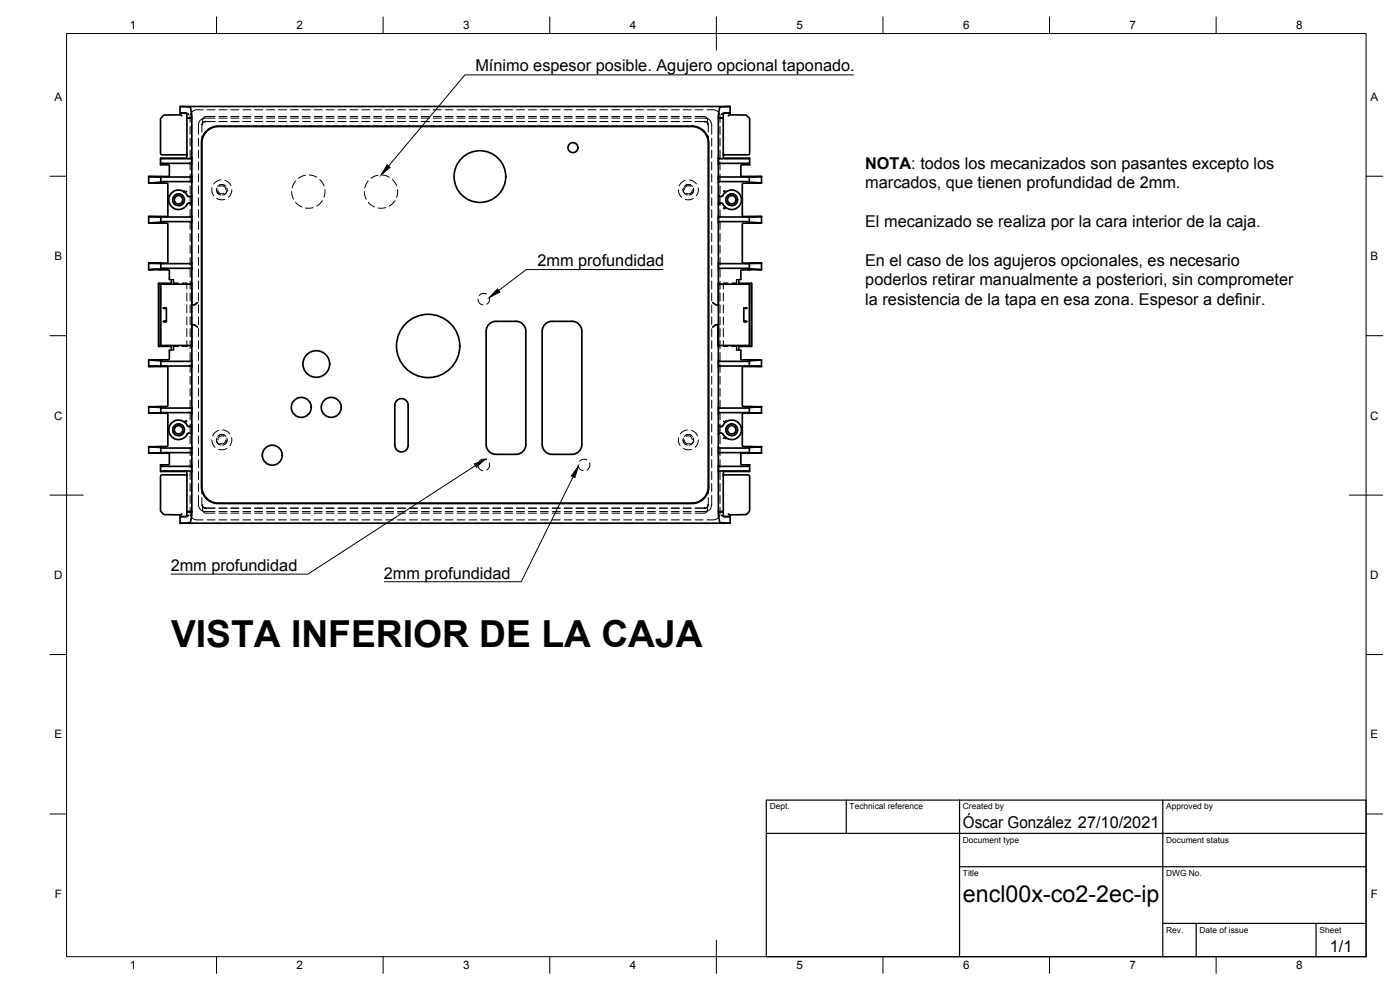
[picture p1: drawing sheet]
<svg xmlns="http://www.w3.org/2000/svg" width="420mm" height="297mm" viewBox="0 0 420 297" stroke-linecap="round" stroke-linejoin="round" font-family="sans-serif">
<!-- layer: Hidden -->
<g fill="none" stroke="#000" stroke-width=".3">
<path d="M57.1 37.9v2.4M60.7 37.4l.3-.6 .5-.3h3h-2.9a.98 .98 0 0 0-1 1v2.1M60.7 37.4h.1M61 32.9a4.2 4.2 0 0 0-3 .4l-.6 .5a4 4 0 0 0-.3 2.9M62.2 32.9h2.3M64.5 35.4h-2.9a2.02 2.02 0 0 0-2 2.1v2.8M64.5 35h-2.7a1.02 1.02 0 0 0-1 .9l-.1 1.5M65.7 32.9h2.4M65.7 36.5h2.4M65.7 35.4h2.4M65.7 35h2.4M69.3 32.9h2.4"/>
<path d="M69.3 36.5h2.4M69.3 35.4h2.4M69.3 35h2.4M72.9 32.9h2.3M72.9 36.5h2.3M72.9 35.4h2.3M72.9 35h2.3M76.5 32.9h2.3M76.5 36.5h2.3M76.5 35.4h2.3M76.5 35h2.3M80 32.9h2.4"/>
<path d="M80 36.5h2.4M80 35.4h2.4M80 35h2.4M83.6 32.9h2.4M83.6 36.5h2.4M83.6 35.4h2.4M83.6 35h2.4M87.2 32.9h2.3M87.2 36.5h2.3M87.2 35.4h2.3M87.2 35h2.3M90.7 32.9h2.4"/>
<path d="M90.7 36.5h2.4M90.7 35.4h2.4M90.7 35h2.4M94.3 32.9h2.4M94.3 36.5h2.4M94.3 35.4h2.4M94.3 35h2.4M97.9 32.9h2.4M97.9 36.5h2.4M97.9 35.4h2.4M97.9 35h2.4M101.5 32.9h2.3"/>
<path d="M101.5 36.5h2.3M101.5 35.4h2.3M101.5 35h2.3M105 32.9h2.4M105 36.5h2.4M105 35.4h2.4M105 35h2.4M108.6 32.9h2.4M108.6 36.5h2.4M108.6 35.4h2.4M108.6 35h2.4M112.2 32.9h2.4"/>
<path d="M112.2 36.5h2.4M112.2 35.4h2.4M112.2 35h2.4M115.7 32.9h2.4M115.7 36.5h2.4M115.7 35.4h2.4M115.7 35h2.4M119.3 32.9h2.4M119.3 36.5h2.4M119.3 35.4h2.4M119.3 35h2.4M122.9 32.9h2.4"/>
<path d="M122.9 36.5h2.4M122.9 35.4h2.4M122.9 35h2.4M126.4 32.9h2.4M126.4 36.5h2.4M126.4 35.4h2.4M126.4 35h2.4M130 32.9h2.4M130 36.5h2.4M130 35.4h2.4M130 35h2.4M133.6 32.9h2.4"/>
<path d="M133.6 36.5h2.4M133.6 35.4h2.4M133.6 35h2.4M137.2 32.9h2.4M137.2 36.5h2.4M137.2 35.4h2.4M137.2 35h2.4M140.7 32.9h2.4M140.7 36.5h2.4M140.7 35.4h2.4M140.7 35h2.4M144.3 32.9h2.4"/>
<path d="M144.3 36.5h2.4M144.3 35.4h2.4M144.3 35h2.4M147.9 32.9h2.4M147.9 36.5h2.4M147.9 35.4h2.4M147.9 35h2.4M151.5 32.9h2.3M151.5 36.5h2.3M151.5 35.4h2.3M151.5 35h2.3M155 32.9h2.4"/>
<path d="M155 36.5h2.4M155 35.4h2.4M155 35h2.4M158.6 32.9h2.4M158.6 36.5h2.4M158.6 35.4h2.4M158.6 35h2.4M162.2 32.9h2.3M162.2 36.5h2.3M162.2 35.4h2.3M162.2 35h2.3M165.8 32.9h2.3"/>
<path d="M165.8 36.5h2.3M165.8 35.4h2.3M165.8 35h2.3M169.3 32.9h2.4M169.3 36.5h2.4M169.3 35.4h2.4M169.3 35h2.4M172.9 32.9h2.4M172.9 36.5h2.4M172.9 35.4h2.4M172.9 35h2.4M176.5 32.9h2.4"/>
<path d="M176.5 36.5h2.4M176.5 35.4h2.4M176.5 35h2.4M180 32.9h2.4M180 36.5h2.4M180 35.4h2.4M180 35h2.4M183.6 32.9h2.4M183.6 36.5h2.4M183.6 35.4h2.4M183.6 35h2.4M187.2 32.9h2.4"/>
<path d="M187.2 36.5h2.4M187.2 35.4h2.4M187.2 35h2.4M190.8 32.9h2.3M190.8 36.5h2.3M190.8 35.4h2.3M190.8 35h2.3M194.3 32.9h2.4M194.3 36.5h2.4M194.3 35.4h2.4M194.3 35h2.4M197.9 32.9h2.4"/>
<path d="M197.9 36.5h2.4M197.9 35.4h2.4M197.9 35h2.4M201.5 32.9h2.4M201.5 36.5h2.4M201.5 35.4h2.4M201.5 35h2.4M205 32.9h2.4M205 36.5h2.4M205 35.4h2.4M205 35h2.4M208.6 36.5h3a.98 .98 0 0 1 1 1v2.1"/>
<path d="M208.6 35.4h3a2.02 2.02 0 0 1 2 2.1v2.8M208.6 35h2.7a1.02 1.02 0 0 1 1 .9l.1 1.5M208.6 32.9h2.4M211.4 36.5l.7 .2 .3 .7M212.2 32.9a4.2 4.2 0 0 1 3 .4l.6 .5a4 4 0 0 1 .3 2.9M212.4 37.4h.1M216.1 37.9v2.4M51.9 59.3a1.83 1.83 0 0 0 .7 2.2M52.7 58.4a1.81 1.81 0 0 1 2.3 .4M55.4 60a1.81 1.81 0 0 1-1.5 1.8M57.1 41.5v2.3M57.1 45v2.4"/>
<path d="M57.1 48.6v2.4M57.1 52.2v2.4M57.1 55.8v2.3M57.1 59.3v2.4M59.6 41.5v2.3M59.6 45v2.4M59.6 48.6v2.4M59.6 52.2v2.4M59.6 55.8v2.3M59.6 59.3v2.4M60.6 40.8v2.2M63.6 56.3v1.2l.6 1.2"/>
<path d="M65 56.9a1.55 1.55 0 0 0 1.3 1.6M65.1 59.5l1.2 .5 1.2-.2M65.1 56.4a1.6 1.6 0 0 0 .7 1.9M65.4 56.9a1.21 1.21 0 0 0 1.8 1.1M65.8 55.6a1.55 1.55 0 0 1 2 .4M66 55.9a1.19 1.19 0 0 1 1.8 1M66.3 54l-1.4 .4-.7 .8M67.4 55.6a1.57 1.57 0 0 0-2.1 .4M67.5 54.1l1.1 .6 .7 1.1M68.1 56.4a1.58 1.58 0 0 1-.7 1.9M68.2 56.9a1.59 1.59 0 0 1-1.4 1.6M69.6 56.9l-.4 1.5-.6 .8"/>
<path d="M87.5 57.5l.6 2.2M88.7 54.3l-1 2.1M91.7 52.6l-2.2 .9M92.8 52.5l2.2 .7M96 53.9l1.2 1.9M97.5 56.9l-.3 2.3M109.3 57.5l.6 2.2M110.5 54.3l-1 2.1M113.5 52.6l-2.2 .9M114.6 52.5l2.2 .7M117.8 53.9l1.2 1.9M119.3 56.9l-.3 2.3"/>
<path d="M203.6 56.9l.3 1.5 .7 .8M205 56.9a1.59 1.59 0 0 0 1.3 1.6M205.1 56.4a1.65 1.65 0 0 0 .7 1.9M205.6 54.1l-1 .6-.8 1.1M205.8 55.6a1.55 1.55 0 0 1 2 .4M206.9 54l1.3 .4 .8 .8M207.2 55.9a1.19 1.19 0 0 0-1.8 1M207.4 55.6a1.55 1.55 0 0 0-2 .4M207.8 56.9a1.21 1.21 0 0 1-1.8 1.1M208.1 56.4a1.6 1.6 0 0 1-.7 1.9M208.1 59.5l-1.3 .5-1.1-.2M208.2 56.9a1.6 1.6 0 0 1-1.3 1.6"/>
<path d="M209.5 56.3v1.2l-.5 1.2M212.6 40.8v2.2M213.6 41.5v2.3M213.6 45v2.4M213.6 48.6v2.4M213.6 52.2v2.4M213.6 55.8v2.3M213.6 59.3v2.4M216.1 41.5v2.3M216.1 45v2.4M216.1 48.6v2.4M216.1 52.2v2.4"/>
<path d="M216.1 55.8v2.3M216.1 59.3v2.4M217.9 59.3a1.81 1.81 0 0 0 .8 2.2M218.7 58.4a1.85 1.85 0 0 1 2.3 .4M221.4 60a1.81 1.81 0 0 1-1.5 1.8M57.1 62.9v2.4M57.1 66.5v2.4M57.1 70v2.4M57.1 73.6v2.4M57.1 77.2v2.4M59.6 62.9v2.4M59.6 66.5v2.4"/>
<path d="M59.6 70v2.4M59.6 73.6v2.4M59.6 77.2v2.4M88.7 60.7l.7 .7 1.2 .7M94 62.3l-2.3 .1M96.7 60.2l-1.7 1.6M110.5 60.7l.7 .7 1.2 .7M115.8 62.3l-2.3 .1M118.5 60.2l-1.7 1.6M213.6 62.9v2.4M213.6 66.5v2.4M213.6 70v2.4"/>
<path d="M213.6 73.6v2.4M213.6 77.2v2.4M216.1 62.9v2.4M216.1 66.5v2.4M216.1 70v2.4M216.1 73.6v2.4M216.1 77.2v2.4M50.8 83.8l1.4 .1v1h1.3M51.5 84h.6v1M52.1 85h1.4M52.2 83.9l-.1 .1M52.2 84.9l-.1 .1"/>
<path d="M54.7 85h1.4M54.7 84.9l1.4 .1M56.1 85v1.7M56.1 87.9v2.4M56.1 91.5v2.4M56.1 95.1v2.3M56.1 98.6v2.4M57.1 80.8v2.3M57.1 84.3v2.4M57.1 87.9v2.4M57.1 91.5v2.4M57.1 95.1v2.3"/>
<path d="M57.1 98.6v2.4M57.6 91.5v2.4M57.6 95.1v2.3M59.6 80.8v2.3M59.6 84.3v2.4M59.6 87.9v2.4M59.6 91.5v2.4M59.6 95.1v2.3M59.6 98.6v2.4M143.4 89.8a1.74 1.74 0 0 0 1.5 1.7M146 88.3a1.71 1.71 0 0 0-2.2 .4M146.8 89.2a1.73 1.73 0 0 1-.7 2.1"/>
<path d="M213.6 80.8v2.3M213.6 84.3v2.4M213.6 87.9v2.4M213.6 91.5v2.4M213.6 95.1v2.3M213.6 98.6v2.4M215.6 91.5v2.4M215.6 95.1v2.3M216.1 80.8v2.3M216.1 84.3v2.4M216.1 87.9v2.4M216.1 91.5v2.4"/>
<path d="M216.1 95.1v2.3M216.1 98.6v2.4M217.1 85h1.4M217.1 85v1.7M217.1 87.9v2.4M217.1 91.5v2.4M217.1 95.1v2.3M217.1 98.6v2.4M218.4 84.9l-1.3 .1M219.6 84.9h1.4M219.7 85h1.4M221 83.9l.1 1.1"/>
<path d="M221 84.9l.1 .1M221.1 84h.6M222.3 83.8l-1.3 .1v1M52.1 104v1h-.6M52.1 104l.1 1-1.4 .1M52.1 104h1.4M52.1 105h.1M56.1 102.2v1.8h-1.4M57.1 102.2v2.4M57.1 105.8v2.4M57.1 109.4v2.3M57.1 112.9v2.4"/>
<path d="M57.1 116.5v2.4M59.6 102.2v2.4M59.6 105.8v2.4M59.6 109.4v2.3M59.6 112.9v2.4M59.6 116.5v2.4M213.6 102.2v2.4M213.6 105.8v2.4M213.6 109.4v2.3M213.6 112.9v2.4M213.6 116.5v2.4M216.1 102.2v2.4"/>
<path d="M216.1 105.8v2.4M216.1 109.4v2.3M216.1 112.9v2.4M216.1 116.5v2.4M217.1 102.2v1.8h1.3M217.1 104h1.4M221 104v1M221.1 104h-1.5h1.4v1l1.3 .1M221.1 105h.6M51.9 128.3a1.85 1.85 0 0 0 .7 2.3M52.7 127.4a1.81 1.81 0 0 1 2.3 .4M55.4 129a1.81 1.81 0 0 1-1.5 1.8"/>
<path d="M57.1 120.1v2.4M57.1 123.6v2.4M57.1 127.2v2.4M57.1 130.8v2.4M57.1 134.4v2.3M57.1 137.9v2.4M59.6 120.1v2.4M59.6 123.6v2.4M59.6 127.2v2.4M59.6 130.8v2.4M59.6 134.4v2.3M59.6 137.9v2.4"/>
<path d="M63.6 132l.3 1.4 .7 .8M65 132a1.55 1.55 0 0 0 1.3 1.5M65.1 131.4a1.58 1.58 0 0 0 .7 2M65.6 129.1l-1.1 .7-.7 1M65.8 130.6a1.55 1.55 0 0 1 2 .4M66.9 129l1.3 .5 .8 .7M67.2 130.9a1.18 1.18 0 0 0-1.8 1.1M67.4 130.6a1.57 1.57 0 0 0-2.1 .4M67.8 132a1.2 1.2 0 0 1-1.8 1M68.1 134.6l-1.3 .4-1.1-.2M68.1 131.4a1.58 1.58 0 0 1-.7 2M68.2 132a1.59 1.59 0 0 1-1.4 1.5"/>
<path d="M69.5 131.3v1.2l-.5 1.2M143.4 139.5a1.74 1.74 0 0 0 1.5 1.7M146 138a1.74 1.74 0 0 0-2.2 .4M146.8 138.9a1.73 1.73 0 0 1-.7 2.1M173.5 139.5a1.73 1.73 0 0 0 1.5 1.7M176.1 138a1.74 1.74 0 0 0-2.2 .4M176.9 138.9a1.75 1.75 0 0 1-.7 2.1M203.7 131.3l-.1 1.2 .6 1.2M205 132a1.59 1.59 0 0 0 1.3 1.5M205.1 134.6l1.2 .4 1.2-.2M205.1 131.4a1.63 1.63 0 0 0 .7 2M205.4 132a1.2 1.2 0 0 0 1.8 1"/>
<path d="M205.8 130.6a1.55 1.55 0 0 1 2 .4M206 130.9a1.18 1.18 0 0 1 1.8 1.1M206.3 129l-1.4 .5-.7 .7M207.4 130.6a1.55 1.55 0 0 0-2 .4M207.5 129.1l1.1 .7 .7 1M208.1 131.4a1.6 1.6 0 0 1-.7 2M208.2 132a1.6 1.6 0 0 1-1.3 1.5M209.6 132l-.4 1.4-.6 .8M213.6 120.1v2.4M213.6 123.6v2.4M213.6 127.2v2.4M213.6 130.8v2.4"/>
<path d="M213.6 134.4v2.3M213.6 137.9v2.4M216.1 120.1v2.4M216.1 123.6v2.4M216.1 127.2v2.4M216.1 130.8v2.4M216.1 134.4v2.3M216.1 137.9v2.4M217.9 128.3a1.83 1.83 0 0 0 .8 2.3M218.7 127.4a1.85 1.85 0 0 1 2.3 .4M221.4 129a1.81 1.81 0 0 1-1.5 1.8M57.1 152.2a4 4 0 0 0 .3 2.9l.6 .5a4.2 4.2 0 0 0 3 .4"/>
<path d="M57.1 141.5v2.4M57.1 145.1v2.4M57.1 148.6v2.4M59.6 148.6v2.9a2.02 2.02 0 0 0 2 2h2.9M59.6 141.5v2.4M59.6 145.1v2.4M60.6 149.3v2.2a.98 .98 0 0 0 1 1h2.9M60.6 146v2.1M60.7 151.5l.1 1.5a1.02 1.02 0 0 0 1 1h2.7M60.7 151.5l.4 .7 .6 .2M60.7 151.5h.1M62.2 156h2.3"/>
<path d="M65.7 156h2.4M65.7 152.4h2.4M65.7 153.5h2.4M65.7 154h2.4M69.3 156h2.4M69.3 152.4h2.4M69.3 153.5h2.4M69.3 154h2.4M72.9 156h2.3M72.9 152.4h2.3M72.9 153.5h2.3M72.9 154h2.3"/>
<path d="M76.5 156h2.3M76.5 152.4h2.3M76.5 153.5h2.3M76.5 154h2.3M80 156h2.4M80 152.4h2.4M80 153.5h2.4M80 154h2.4M83.6 156h2.4M83.6 152.4h2.4M83.6 153.5h2.4M83.6 154h2.4"/>
<path d="M87.2 156h2.3M87.2 152.4h2.3M87.2 153.5h2.3M87.2 154h2.3M90.7 156h2.4M90.7 152.4h2.4M90.7 153.5h2.4M90.7 154h2.4M94.3 156h2.4M94.3 152.4h2.4M94.3 153.5h2.4M94.3 154h2.4"/>
<path d="M97.9 156h2.4M97.9 152.4h2.4M97.9 153.5h2.4M97.9 154h2.4M101.5 156h2.3M101.5 152.4h2.3M101.5 153.5h2.3M101.5 154h2.3M105 156h2.4M105 152.4h2.4M105 153.5h2.4M105 154h2.4"/>
<path d="M108.6 156h2.4M108.6 152.4h2.4M108.6 153.5h2.4M108.6 154h2.4M112.2 156h2.4M112.2 152.4h2.4M112.2 153.5h2.4M112.2 154h2.4M115.7 156h2.4M115.7 152.4h2.4M115.7 153.5h2.4M115.7 154h2.4"/>
<path d="M119.3 156h2.4M119.3 152.4h2.4M119.3 153.5h2.4M119.3 154h2.4M122.9 156h2.4M122.9 152.4h2.4M122.9 153.5h2.4M122.9 154h2.4M126.4 156h2.4M126.4 152.4h2.4M126.4 153.5h2.4M126.4 154h2.4"/>
<path d="M130 156h2.4M130 152.4h2.4M130 153.5h2.4M130 154h2.4M133.6 156h2.4M133.6 152.4h2.4M133.6 153.5h2.4M133.6 154h2.4M137.2 156h2.4M137.2 152.4h2.4M137.2 153.5h2.4M137.2 154h2.4"/>
<path d="M140.7 156h2.4M140.7 152.4h2.4M140.7 153.5h2.4M140.7 154h2.4M144.3 156h2.4M144.3 152.4h2.4M144.3 153.5h2.4M144.3 154h2.4M147.9 156h2.4M147.9 152.4h2.4M147.9 153.5h2.4M147.9 154h2.4"/>
<path d="M151.5 156h2.3M151.5 152.4h2.3M151.5 153.5h2.3M151.5 154h2.3M155 156h2.4M155 152.4h2.4M155 153.5h2.4M155 154h2.4M158.6 156h2.4M158.6 152.4h2.4M158.6 153.5h2.4M158.6 154h2.4"/>
<path d="M162.2 156h2.3M162.2 152.4h2.3M162.2 153.5h2.3M162.2 154h2.3M165.8 156h2.3M165.8 152.4h2.3M165.8 153.5h2.3M165.8 154h2.3M169.3 156h2.4M169.3 152.4h2.4M169.3 153.5h2.4M169.3 154h2.4"/>
<path d="M172.9 156h2.4M172.9 152.4h2.4M172.9 153.5h2.4M172.9 154h2.4M176.5 156h2.4M176.5 152.4h2.4M176.5 153.5h2.4M176.5 154h2.4M180 156h2.4M180 152.4h2.4M180 153.5h2.4M180 154h2.4"/>
<path d="M183.6 156h2.4M183.6 152.4h2.4M183.6 153.5h2.4M183.6 154h2.4M187.2 156h2.4M187.2 152.4h2.4M187.2 153.5h2.4M187.2 154h2.4M190.8 156h2.3M190.8 152.4h2.3M190.8 153.5h2.3M190.8 154h2.3"/>
<path d="M194.3 156h2.4M194.3 152.4h2.4M194.3 153.5h2.4M194.3 154h2.4M197.9 156h2.4M197.9 152.4h2.4M197.9 153.5h2.4M197.9 154h2.4M201.5 156h2.4M201.5 152.4h2.4M201.5 153.5h2.4M201.5 154h2.4"/>
<path d="M205 156h2.4M205 152.4h2.4M205 153.5h2.4M205 154h2.4M208.6 156h2.4M212.4 151.5l-.1 1.5a1.02 1.02 0 0 1-1 1h-2.7M212.4 151.5h.1M212.6 149.3v2.2a.98 .98 0 0 1-1 1h-3l3-.1 .6-.3 .2-.6M212.6 146v2.1M213.6 148.6v2.9a2.02 2.02 0 0 1-2 2h-3M213.6 141.5v2.4M213.6 145.1v2.4"/>
<path d="M216.1 152.2a4 4 0 0 1-.3 2.9l-.6 .5a4.2 4.2 0 0 1-3 .4M216.1 141.5v2.4M216.1 145.1v2.4M216.1 148.6v2.4"/>
</g>
<!-- layer: Visible -->
<g fill="none" stroke="#000" stroke-width=".51">
<path d="M54 34.4v-2.5l3.1 .2 .5 3.2-1.5 .2 1.5-.2v56.2M54 31.9h165.1v2.5l4.7 .1 1.1 1.1 .1 10.4-.4 .4h-7.5v.9l.3 .2h7.6v2h-2.4l-.3 .2 .1 3.1 .2 .1 5.9 .1-12.6 .1-.3-.3v2l.3-.3h8.1l4.5 .4-5.5 .1-.2 .3v9.5l.2 .1 5.5 .1-12.6 .1-.3-.3v2l.3-.3h8l4.6 .4-5.5 .1-.2 .1v11.7l.2 .2h5.5l-3.7 .1M56.6 34.3l-.8-.4h-1.5h1.4l.4 .5v12h-7.7l-.2-.4 .1-10.5 1.1-1 4.6-.1 .6 .4M61.7 39.5l2-1.3 1.8-.3h142.2a5 5 0 0 1 5 4.9v103.3a5 5 0 0 1-5 5h-142.2a5 5 0 0 1-5-5v-103.3l.3-1.7zM61.8 39.6l2-1.3 1.8-.3h142a5 5 0 0 1 5 5v103a5 5 0 0 1-5 5h-142a5 5 0 0 1-5-5v-103l.3-1.8zM216.6 34.3l.8-.4h1.5h-1.4l-.4 .5v12M219.1 31.9l-3.1 .2-.4 2.5v.7l1.4 .2-1.4-.2v56.2M219.1 34.4l-.5 .4M44.6 53v1.9M48.2 47.5l9.1 .1 .3-.3v2l-.3-.3h-8.9l-.2 .5M48.3 53.1v1.6M51.5 57.9a3.2 3.2 0 0 1 4.9 1l.7 .1 .4-.6v3.1l-.3-.5-.8 .1a2.95 2.95 0 0 1-4.4 1.3 2.95 2.95 0 0 1-.5-4.5z"/>
<path d="M56 57.4l-.7 .1M56.1 46.4v.8l-.3 .3h-7.6v2h2.3l.3 .2v3.1l-.3 .1-5.9 .1 12.7 .1 .3-.3v2l-.3-.3h-8.2l-4.5 .4 5.5 .1 .3 .3v9.5l-.3 .1-5.5 .1 12.7 .1 .3-.3v2l-.3-.3h-8.1l-4.6 .4 5.5 .1 .3 .3v11.5l-.3 .2h-5.5l12.7 .1 .3-.3v2l-.3-.3h-8.3l-4.4 .4 6.1 .1 .1 2.8 .7 .2-.1 .8-.3 .2h-3.5v18.9l3.8 .1 .1 1-.7 .1v2.6l-.3 .3h-5.9l4.4 .4h8.3l.3-.3v2l-.3-.3-12.7 .1 5.5 .1 .3 .3v11.5l-.3 .2h-5.5l4.6 .4h8.1l.3-.3v2l-.3-.3-12.7 .2h5.5l.3 .3v9.5l-.3 .2h-5.5l4.5 .4h8.2l.3-.3v2l-.3-.3-12.7 .2h5.9l.3 .2v3l-.3 .3h-2.3v2h7.6l.3 .2v.8h-7.5l-.3 .2-.1 10.6 .9 1 4.9 .2v2.5h165.1M216.9 58.7l-.3 .3h-.5l-.4-.6v3.1l.5-.6 .7 .3M217 58.7a2.93 2.93 0 0 1 4.4-1 2.93 2.93 0 0 1 0 4.5 2.93 2.93 0 0 1-4.4-1M217.1 46.4h.1M217.4 57.2l.4 .3-.6-.1M224.9 53.1v1.6M225 47.5l-9.1 .1-.3-.3v2l.3-.3h8.8l.3 .5M228.5 53v1.9M44.6 65v1.9M44.6 79v1.9M48.3 65.1v1.6"/>
<path d="M48.3 79.1v1.6M217.2 62.5l.6-.1-.4 .3M224.8 79.1h-8.9l-.3-.3v2l.3-.3h8.2l4.4 .4-6 .1-.2 2.8-.6 .2v.8l.3 .2h3.6v18.9M224.9 65.1v1.6M224.9 79.1v1.6M228.5 65v1.9M228.5 79v1.9M47.6 85l1.4 .3h8.6v6.2M47.6 85.1v18.7M48.3 85.2v18.6M49 96.5h.4zM49 92.5h.4z"/>
<path d="M49.4 92.5h.5M49.9 92.5v4h-.5h.5M57.2 85.2l.3-.3v.3zM57.5 85.2l.1 .1M57.6 91.5l-.1 12.5-.3-.3h.4h-8.6l-1.4 .2M59.3 98.2l-.9-.7-.8-.1v56.2l-1.5-.1 1.5 .1v.7l-.5 2.5-3.1 .2M59.3 90.8l-.9 .7h-.8M147 97l1.2-.5 .6-.1h6.1a2.95 2.95 0 0 1 2.9 3v34a2.95 2.95 0 0 1-2.9 2.9h-6a2.95 2.95 0 0 1-3-2.9v-34a2.95 2.95 0 0 1 1.1-2.4zM163.8 97l1.2-.5 .7-.1h6a2.95 2.95 0 0 1 2.9 3v34a2.95 2.95 0 0 1-2.9 2.9h-6a2.99 2.99 0 0 1-3-2.9v-34a2.95 2.95 0 0 1 1.1-2.4zM213.9 90.8l.9 .7h.8M215.6 91.5v-6.3h9.3v18.6M215.6 91.5v5.9l-.8 .1-.9 .7"/>
<path d="M215.6 84.9l.3 .3h-.3zM223.2 96.5h.6zM223.2 92.5h.6zM223.2 92.5v4M223.8 92.5h.3zM223.8 96.5h.3zM225.5 85.1v18.7M225.6 85l-.7 .2M44.6 108v1.9M48.3 108.3v1.6M215.6 103.7v-6.3v56.2l1.4-.1-1.4 .1 .4 3.2 3.1 .2v-2.5M215.6 103.7v.3l.3-.3"/>
<path d="M215.6 103.7l9.9 .1-3.7 .2-.1 1 .6 .1 .1 2.7 .2 .2h5.9l-4.4 .4h-8.2l-.3-.3v2l.3-.3h8.9M224.8 109.8l3.7 .1-5.5 .1-.2 .2v11.6l.2 .2h5.5l-4.6 .4h-8l-.3-.3v2l.3-.3 12.6 .2h-5.5l-.2 .3v9.5l.2 .2h5.5l-4.5 .4h-8.1l-.3-.3v2l.3-.3 12.6 .2h-5.9l-.2 .2-.1 3 .3 .3h2.4v2h-7.6l-.3 .2v.8M224.9 108.3v1.6M228.5 108v1.9M44.6 122v2M44.6 134v2M48.2 139.5l.2 .4h8.9l.3-.3v2l-.3-.3-9.1 .2M48.3 122.3v1.6M48.3 134.3v1.6M51.5 126.9a3.2 3.2 0 0 1 4.9 1h.9l.2-.4v3l-.4-.5-.7 .1a2.95 2.95 0 0 1-4.4 1.3 2.95 2.95 0 0 1-.5-4.5zM55.8 126.2l-.5 .3 .7-.1M119.1 120.2a2 2 0 0 1 2.2-.4 2 2 0 0 1 1.2 1.8v12a2 2 0 0 1-2 2 2 2 0 0 1-2-2v-12z"/>
<path d="M216.9 127.7l-.7 .3-.5-.5v3l.4-.5h.5l.3 .2M217 127.7a2.93 2.93 0 0 1 4.4-1 2.93 2.93 0 0 1 0 4.6 2.93 2.93 0 0 1-4.4-1.1M217.2 126.4l.6 .1M217.8 131.4l-.6 .1M224.9 122.3v1.6M224.9 134.3v1.6M225 139.5l-.3 .4h-8.8l-.3-.3v2l.3-.3 9.1 .2M228.5 122v2M228.5 134v2M54.6 154.2l-.6 .3M56.1 142.5v12l-.4 .5h-1.4l1.5 .1 .8-.5M217.1 142.5v12l.4 .5h1.4l-1.5 .1-.8-.5"/>
<path d="M217.1 142.5h7.5l.4 .4-.1 10.5-1.1 1-4.7 .1-.5-.3"/>
<circle cx="53.6" cy="59.9" r="1.75"/>
<circle cx="53.6" cy="59.9" r="1.26"/>
<circle cx="144" cy="53" r="7.8"/>
<circle cx="171.9" cy="44.3" r="1.49"/>
<circle cx="219.6" cy="59.9" r="1.75"/>
<circle cx="219.6" cy="59.9" r="1.26"/>
<circle cx="94.9" cy="109.2" r="4"/>
<circle cx="128.5" cy="103.8" r="9.5"/>
<circle cx="53.6" cy="129" r="1.75"/>
<circle cx="53.6" cy="129" r="1.26"/>
<circle cx="81.7" cy="136.6" r="3"/>
<circle cx="90.4" cy="122.2" r="3"/>
<circle cx="99.4" cy="122.2" r="3"/>
<circle cx="219.6" cy="129" r="1.75"/>
<circle cx="219.6" cy="129" r="1.26"/>
</g>
<!-- layer: Hidden -->
<g fill="#000" stroke="#000" stroke-width=".3">
<circle cx="61.7" cy="36.5" r=".11"/>
<circle cx="211.4" cy="36.5" r=".11"/>
<circle cx="57.6" cy="91.5" r=".11"/>
<circle cx="57.6" cy="97.4" r=".11"/>
<circle cx="215.6" cy="91.5" r=".11"/>
<circle cx="215.6" cy="97.4" r=".11"/>
<circle cx="61.7" cy="152.4" r=".11"/>
<circle cx="211.4" cy="152.4" r=".11"/>
</g>
<!-- layer: Visible -->
<g fill="#000" stroke="#000" stroke-width=".3">
<circle cx="55.3" cy="57.5" r=".24"/>
<circle cx="49.4" cy="96.5" r=".24"/>
<circle cx="49.4" cy="92.5" r=".24"/>
<circle cx="223.8" cy="96.5" r=".24"/>
<circle cx="223.8" cy="92.5" r=".24"/>
<circle cx="217.8" cy="126.5" r=".24"/>
<circle cx="217.8" cy="131.4" r=".24"/>
</g>
<!-- layer: Border -->
<g fill="none" stroke="#000" stroke-width=".3">
<path d="M20 10.1h390v276.9h-390zM65 5.1v5M115 5.1v5M165 5.1v5M215 5.1v10M265 5.1v5M315 5.1v5M365 5.1v5M15 52.9h5M410 52.9h5M15 100.7h5M410 100.7h5"/>
<path d="M15 148.6h10M405 148.6h10M15 196.4h5M410 196.4h5M15 244.2h5M410 244.2h5M65 287v5M115 287v5M165 287v5M215 282.1v9.9M265 287v5M315 287v5"/>
<path d="M365 287v5"/>
</g>
<!-- layer: TitleBlock -->
<path d="M230 240.1h180v46.9h-180zM230 250h180M254 240.1v9.9M288 240.1v46.9M349 240.1v46.9M288 260.1h122M349 277.1h61M359 277.1v9.9M395 277.1v9.9" fill="none" stroke="#000" stroke-width=".36"/>
<!-- layer: Annotations -->
<path d="M116.2 49.5l.9 .7-2.7 2.3zM149.3 86.7l.7 .9-3.1 1.7zM142.3 139.2l3.3-1.4-2.6 2.4zM173.6 139.9l-1.1 3.4-1-.5z" fill="#000" stroke="#000" stroke-width=".3"/>
<path d="M256.1 22.5h-116.6l-22.9 27.3M199 80.9h-41.1l-8.3 6.3M142.7 139.7l-50.3 32.6h-41M172 143l-15.6 31.5h-41" fill="none" stroke="#000" stroke-width=".3"/>
<text font-size="11.2" x="51.3" y="194.1">VISTA INFERIOR DE LA CAJA</text>
<text font-size="7" x="289" y="270.6">encl00x-co2-2ec-ip</text>
<g font-size="4.9">
<text x="142.7" y="21.4">Mínimo espesor posible. Agujero opcional taponado.</text>
<text x="259.7" y="50.6">NOTA: todos los mecanizados son pasantes excepto los</text>
<text x="259.7" y="56.5">marcados, que tienen profundidad de 2mm.</text>
<text x="259.6" y="68.1">El mecanizado se realiza por la cara interior de la caja.</text>
<text x="161.3" y="79.9">2mm profundidad</text>
<text x="259.6" y="79.8">En el caso de los agujeros opcionales, es necesario</text>
<text x="259.7" y="85.6">poderlos retirar manualmente a posteriori, sin comprometer</text>
<text x="259.7" y="91.5">la resistencia de la tapa en esa zona. Espesor a definir.</text>
<text x="51.2" y="171.3">2mm profundidad</text>
<text x="115.2" y="173.6">2mm profundidad</text>
<text x="289" y="248.5">Óscar González 27/10/2021</text>
<text x="399.1" y="285.7">1/1</text>
</g>
<g font-size="3.5">
<text x="39" y="8.8">1</text>
<text x="89" y="8.8">2</text>
<text x="139" y="8.8">3</text>
<text x="189" y="8.8">4</text>
<text x="239" y="8.8">5</text>
<text x="289" y="8.8">6</text>
<text x="339" y="8.8">7</text>
<text x="389" y="8.8">8</text>
<text x="16.3" y="30.2">A</text>
<text x="411.3" y="30.2">A</text>
<text x="16.3" y="78">B</text>
<text x="411.3" y="78">B</text>
<text x="16.2" y="125.9">C</text>
<text x="411.2" y="125.9">C</text>
<text x="16.2" y="173.7">D</text>
<text x="411.2" y="173.7">D</text>
<text x="16.3" y="221.6">E</text>
<text x="411.3" y="221.6">E</text>
<text x="16.4" y="269.4">F</text>
<text x="411.4" y="269.4">F</text>
<text x="39" y="290.8">1</text>
<text x="89" y="290.8">2</text>
<text x="139" y="290.8">3</text>
<text x="189" y="290.8">4</text>
<text x="239" y="290.8">5</text>
<text x="289" y="290.8">6</text>
<text x="339" y="290.8">7</text>
<text x="389" y="290.8">8</text>
</g>
<g font-size="2.5">
<text x="231" y="242.9">Dept.</text>
<text x="255" y="242.9">Technical reference</text>
<text x="289" y="242.9">Created by</text>
<text x="350" y="242.9">Approved by</text>
<text x="289" y="252.8">Document type</text>
<text x="350" y="252.8">Document status</text>
<text x="289" y="262.9">Title</text>
<text x="350" y="262.9">DWG No.</text>
<text x="350" y="279.9">Rev.</text>
<text x="360" y="279.9">Date of issue</text>
<text x="396" y="279.9">Sheet</text>
</g>
</svg>
